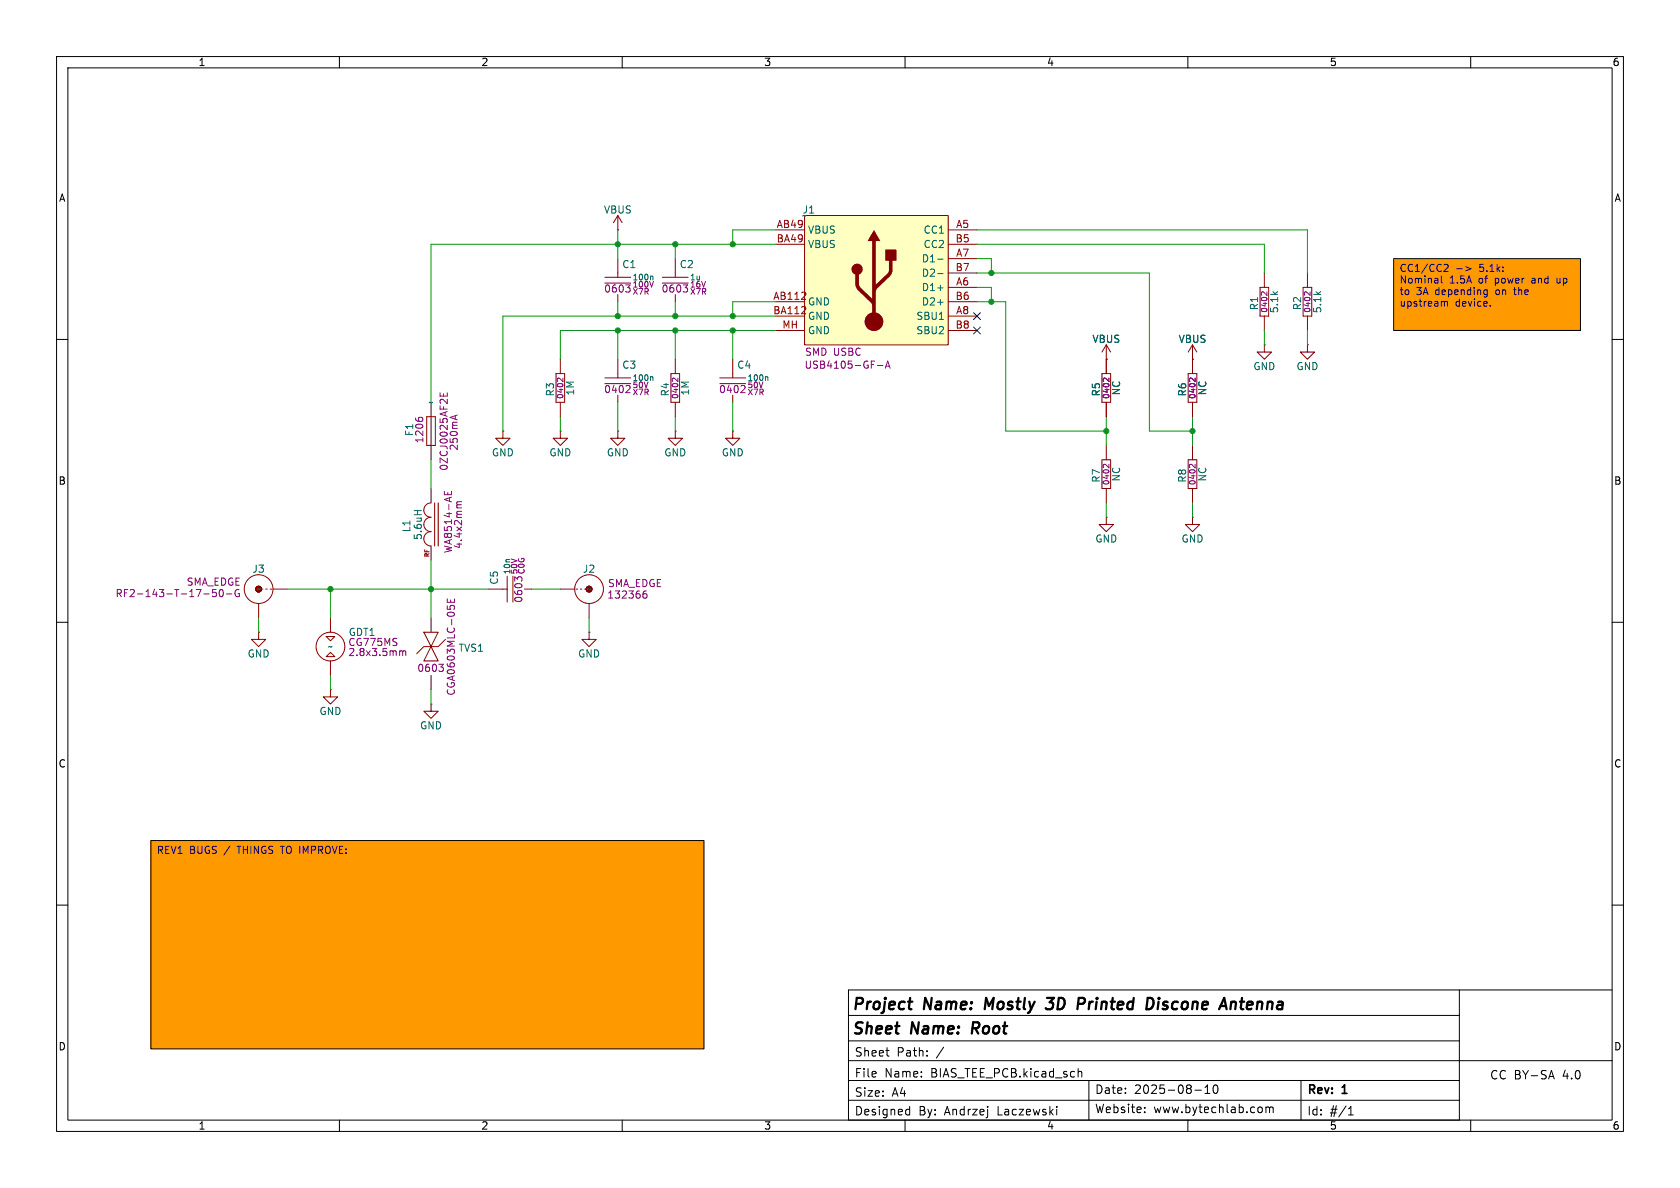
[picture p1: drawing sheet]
<svg xmlns="http://www.w3.org/2000/svg" width="297mm" height="210mm" viewBox="0 0 297 210" stroke-linecap="round" stroke-linejoin="round" font-family="sans-serif">
<path d="M0 0h297v210h-297z" fill="#fff" stroke="#fff" stroke-width=".18"/>
<g fill="none" stroke="#000" stroke-width=".18">
<path d="M10 10h277v190h-277zM12 12h273v186h-273zM60 10v2M110 10v2M160 10v2M210 10v2M260 10v2M10 60h2M285 60h2M10 110h2M285 110h2M10 160h2"/>
<path d="M150 179.5h108M258 175v23h-108v-23h135M285 160h2M60 198v2M110 198v2M150 184h108M150 187.5h135M150 194.5h108M156.6 185.7h.6M157 186.7h.2M160 198v2M160.4 196.1l.4 .1"/>
<path d="M160.8 195.6v1.5M160.8 197l-.4 .1M163.9 186.6v.1M163.9 185.8v.1M186.8 195.6v.1M186.8 196.1v1M190.6 188.9v1.5M190.6 189.5l.2-.1 .4 .1v.9M192.5 191v7M202.4 196.5v.2M202.4 195.8v.1M210 198v2"/>
<path d="M211.2 192.7h1.2M213 193.3h.9M213 192.2l.5-.4v1.5M214.6 191.9l.2-.1a.81 .81 0 0 1 .6 .6 .81 .81 0 0 1-.3 .8l-.1 .1a.81 .81 0 0 1-.4-1.4zM223.1 195.8v.7M223.8 195.7v1M223.8 195.8l.4-.1 .2 .2M224.4 195.9l.3-.2 .3 .1 .1 .9M224.4 195.9v.8M230 191v7M238.4 197.1h.8M238.4 196l.4-.4v1.5"/>
<path d="M258 191h-108M260 198v2M273.9 190.3h.7M274.3 189.2l.5 1.5"/>
</g>
<path d="M160.5 177.1h.8M174.3 176.4l-.2 2M185.1 176.4h1.2l-.7 .8 .4 .1M186 178.2l-.3 .2-.7-.1M190.7 176.4l1 .1a.58 .58 0 0 1-.4 1M203.7 176.5a1.14 1.14 0 0 1 .1 1.4M204.8 177.1l-.1 1.3M204.9 176.4v.2M204.9 176.4l-.1 .1 .1 .1M204.9 176.4l.1 .1-.1 .1M217.8 177.2l.2-.1 .4 .1v1.2M172.1 180.7l-.3 2" fill="none" stroke="#000" stroke-width=".4"/>
<g fill="#f90">
<path d="M26.7 148.6h97.8v36.8h-97.8z"/>
<path d="M246.4 45.7h33v12.7h-33z"/>
</g>
<path d="M76.2 86.4v2.5a1.27 1.27 0 0 0-1.3 1.3 1.27 1.27 0 0 0 1.3 1.2 1.27 1.27 0 0 0-1.3 1.3 1.27 1.27 0 0 0 1.3 1.3 1.27 1.27 0 0 0-1.3 1.3 1.27 1.27 0 0 0 1.3 1.2v2.6M76.8 88.9v7.6M77.5 88.9v7.6M210.8 91.4v1.3h1.3l-1.3 1.3-1.3-1.3h1.3M210.8 91.4h.1" fill="none" stroke="#840000" stroke-width=".18"/>
<path d="M73.2 90.3h1.3M73.8 90.3v.7" fill="none" stroke="#006464" stroke-width=".18"/>
<path d="M78.6 86.8v.7h1.2v-.7M79.2 87v.5M80.8 89.1l.1 .1M80.9 89.2l-.1 .2M80.9 89.2h.7M81.6 88.7h-.7l-.1 .2" fill="none" stroke="#840084" stroke-width=".18"/>
<path d="M142.2 38.1h25.4v22.9h-25.4z" fill="#ffffc2"/>
<path d="M154.5 40.6l1.2 2h-.9v7.7l2.1-2 .2-.4 .1-1.8h-.7v-2h2v2h-.7v1.7l-.2 .6-.3 .5-2.2 2.1-.2 .3-.1 3.9a1.66 1.66 0 0 1 1.1 2.6 1.66 1.66 0 0 1-2.8 0 1.66 1.66 0 0 1 1.1-2.6v-1.2l-.2-.4-2.3-2.2-.3-.6-.2-.5v-1.8a.99 .99 0 0 1-.5-1.5 .99 .99 0 0 1 1.6 0 .99 .99 0 0 1-.4 1.5v1.7l.1 .4 2.2 2.2v-10.2h-.8z" fill="#840000"/>
<path d="M142.2 38.1h25.4v22.9h-25.4z" fill="none" stroke="#800000" stroke-width=".18"/>
<g fill="none" stroke="#840000" stroke-width=".18">
<path d="M137.2 40.6h5M137.2 43.2h5M137.2 53.3h5M137.2 55.9h5M137.2 58.4h5M167.6 40.6h5.1M167.6 43.2h5.1M167.6 53.3h5.1M167.6 55.9h5.1M167.6 58.4h5.1M167.6 45.7h5.1M167.6 48.3h5.1"/>
<path d="M167.6 50.8h5.1M210.1 66h1.5v5.1h-1.5zM210.8 63.5h.1M210.8 61v5M210.8 71.1v2.6M210.8 61l-.7 1.2M210.8 61l.8 1.2M45.7 106.7v2.5M47 104.1h.2M47.8 104.1h.2M48.3 104.1h2.5"/>
<circle cx="45.7" cy="104.1" r="2.54"/>
</g>
<path d="M141.7 52.9h.8M141.7 55.5h.8M142.4 51.8v.4" fill="none" stroke="#a90000" stroke-width=".18"/>
<path d="M165.8 45.8h.9M165.8 48.4h.9M165.8 50.9h.9M165.8 53.4h.9" fill="none" stroke="#006464" stroke-width=".18"/>
<path d="M155.1 64.6h1M156.5 65.1l.4-1.3 .5 1.3M156.6 64.7h.6M211.3 66.8v.7l-.7-.7-.3 .1v.4M36 105h1M37.6 104.2l-.1 .6 .2-.1 .4 .1 .2 .4-.3 .3-.5-.1M38.8 104.5v.5l.1 .4 .2 .1 .3-.3v-.7M40 105h1M41.6 104.5a.57 .57 0 0 0 0 .7 .57 .57 0 0 0 .7 .2v-.5h-.2" fill="none" stroke="#840084" stroke-width=".18"/>
<circle cx="45.7" cy="104.1" r=".51" fill="#840000" stroke="#840000" stroke-width=".18"/>
<path d="M57.7 112.5h1.5l-.8 .8z" fill="#ffffc2"/>
<circle cx="58.4" cy="114.3" r="2.54" fill="#fff" stroke="#fff" stroke-width=".18"/>
<path d="M57.7 116.1l.7-.8 .8 .8z" fill="#ffffc2"/>
<g fill="none" stroke="#840000" stroke-width=".18">
<path d="M109.2 38.1l-.7 1.3M109.2 38.1l.8 1.3M109.2 38.1v2.5M106.9 49h4.6M106.9 50h4.6M109.2 40.6h.1M109.2 45.7v3.3M109.2 52.1v1.2M117.1 49h4.6M117.1 50h4.6M119.4 45.7v3.3M119.4 52.1v1.2"/>
<path d="M222.8 50.8h1.5v5.1h-1.5zM223.5 48.3v2.5M223.5 55.9v2.5M230.4 50.8h1.5v5.1h-1.5zM231.1 48.3v2.5M231.1 55.9v2.5M75.4 73.7h1.6v5h-1.6zM76.2 71.1v10.2M88.9 76.2v1.3h1.3l-1.3 1.2-1.3-1.2h1.3M88.9 76.2h.1M98.3 66h1.5v5.1h-1.5zM99.1 76.2v1.3h1.2l-1.2 1.2-1.3-1.2h1.3"/>
<path d="M99.1 76.2h.1M99.1 63.5v2.5M99.1 71.1v2.6M106.9 66.8h4.6M106.9 67.8h4.6M109.2 76.2v1.3h1.3l-1.3 1.2-1.3-1.2h1.3M109.2 76.2h.1M109.2 63.5v3.3M109.2 69.9v1.2M118.6 66h1.5v5.1h-1.5zM119.4 76.2v1.3h1.2l-1.2 1.2-1.3-1.2h1.3M119.4 76.2h.1"/>
<path d="M119.4 63.5v2.5M119.4 71.1v2.6M127.3 66.8h4.5M127.3 67.8h4.5M129.5 76.2v1.3h1.3l-1.3 1.2-1.2-1.2h1.2M129.5 76.2h.1M129.5 63.5v3.3M129.5 69.9v1.2M194.8 66h1.5v5.1h-1.5zM195.6 63.5h.1M195.6 61l-.8 1.2M195.6 61l.7 1.2"/>
<path d="M195.6 61v5M195.6 71.1v2.6M195.6 78.7v2.6M210.8 63.5h.1M210.8 63.5v2.5M210.8 71.1v2.6M210.8 78.7v2.6M223.5 61v1.2h1.3l-1.3 1.3-1.3-1.3h1.3M223.5 61h.1M231.1 61v1.2h1.3l-1.3 1.3-1.2-1.3h1.2M231.1 61h.1M194.8 81.3h1.5v5.1h-1.5z"/>
<path d="M195.6 91.4v1.3h1.2l-1.2 1.3-1.3-1.3h1.3M195.6 91.4h.1M195.6 86.4v2.5M210.1 81.3h1.5v5.1h-1.5zM210.8 86.4v2.5M45.7 111.8v1.2h1.3l-1.3 1.3-1.3-1.3h1.3M45.7 111.8h.1M57.7 112.5h1.5l-.8 .8zM57.7 116.1l.7-.8 .8 .8zM58.4 109.2v2.6M58.4 116.8v2.6M74.9 111.8h2.6l-1.3 2.5z"/>
<path d="M76.2 114.3l1.3 2.5h-2.6zM76.2 109.2v2.6M76.2 119.4v2.5M78.7 113l-1.2 1.3h-2.6l-1.2 1.3M86.4 104.1h3.3M89.7 101.9v4.5M90.7 101.9v4.5M92.7 104.1h1.3M99.1 104.1h2.5M101.9 104.1h.2M102.6 104.1h.3M104.1 111.8v1.2h1.3l-1.3 1.3-1.2-1.3h1.2"/>
<path d="M104.1 111.8h.1M104.1 106.7v2.5M58.4 121.9v1.3h1.3l-1.3 1.3-1.3-1.3h1.3M58.4 121.9h.1M76.2 124.5v1.2h1.3l-1.3 1.3-1.3-1.3h1.3M76.2 124.5h.1"/>
<circle cx="58.4" cy="114.3" r="2.54"/>
<circle cx="104.1" cy="104.1" r="2.54"/>
</g>
<g fill="none" stroke="#840084" stroke-width=".18">
<path d="M110.6 50.4h.8l-.4 .4M111.2 50.8l.1 .1M111.3 51.6h-.1M115.5 49.7l-.3 1.1M120.8 50.4h.8l-.5 .4M121.3 50.8l.1 .1M121.4 51.6h-.1M224 51.6v.6l-.7-.6-.3 .1v.3M231.6 51.6v.6l-.7-.6-.3 .1v.3M73.5 73.9v.2M74 74l.2-.2h.3l.2 .2M77.8 69.4v.6h1.3v-.6"/>
<path d="M78.4 69.6v.4M80.5 73.5v.6M80.8 73.4l-1.2 .4M99.5 66.8v.7l-.7-.7-.2 .1-.1 .4M111.2 68.1l.1 .1M111.3 68.7l-.7 .7h.8M119.8 66.8v.7l-.7-.7-.2 .1-.1 .4M131.5 68.1l.1 .1M131.7 68.7l-.8 .7h.8M196 66.8v.7l-.7-.7-.2 .1-.1 .4M211.3 66.8v.7l-.7-.7-.3 .1v.4M196 82.1v.6l-.7-.6-.2 .1-.1 .3"/>
<path d="M211.3 82.1v.6l-.7-.6-.3 .1v.3M70.7 115.1l.3-.1 .2 .2M71.2 115.2l.2-.2 .3 .1v.8M71.2 115.2v.7M77.6 117.4h.8l-.4 .5M78.1 117.9l.3 .2v.3l-.3 .3M79.1 105.9v.6h1.2v-.6M79.1 107.1v.6M79.5 107.6v-.3l.3-.3 .4 .1 .1 .5M79.7 106v.5M91.5 102.4l-.5-.4v.7M91.5 102.1v.1"/>
<path d="M92.2 102l.1 .2M113.7 105.1l.4-.2 .3 .3-.1 .5h-.4l-.2-.1"/>
</g>
<circle cx="104.1" cy="104.1" r=".51" fill="#840000" stroke="#840000" stroke-width=".18"/>
<path d="M115.1 48.8l.3 .2v.5M115.1 66.6l.3 .1v.6M135.5 66.6l.2 .1v.6" fill="none" stroke="#006464" stroke-width=".18"/>
<g fill="none" stroke="#009600" stroke-width=".18">
<path d="M109.2 40.6v5.1M109.2 53.3v2.6M109.2 58.4v5.1M119.4 43.2v2.5M119.4 53.3v2.6M119.4 58.4v5.1M129.5 58.4v5.1M137.2 40.6h-7.7v2.6M137.2 53.3h-7.7v2.6M137.2 58.4h-38.1v5.1M137.2 43.2h-61v27.9M137.2 55.9h-48.3v20.3"/>
<path d="M172.7 45.7h2.6v2.6M172.7 50.8h2.6v2.5M172.7 53.3h5.1v22.9h17.8M172.7 48.3h30.5v27.9h7.6M172.7 43.2h50.8v5.1M172.7 40.6h58.4v7.7M223.5 58.4v2.6M231.1 58.4v2.6M99.1 73.7v2.5M109.2 71.1v5.1M119.4 73.7v2.5M129.5 71.1v5.1"/>
<path d="M195.6 73.7v5M210.8 73.7v5M76.2 81.3v5.1M76.2 99.1v10.1M195.6 88.9v2.5M210.8 88.9v2.5M45.7 109.2v2.6M50.8 104.1h35.6M58.4 104.1v5.1M58.4 119.4v2.5M94 104.1h5.1M104.1 109.2v2.6"/>
<path d="M76.2 121.9v2.6"/>
</g>
<path d="M172.1 55.3l1.2 1.2M172.1 57.8l1.2 1.2M173.3 55.3l-1.2 1.2M173.3 57.8l-1.2 1.2" fill="none" stroke="#000084" stroke-width=".18"/>
<path d="M246.4 45.7h33v12.7h-33zM26.7 148.6h97.8v36.8h-97.8z" fill="none" stroke="#000" stroke-width=".18"/>
<path d="M254.8 48.8v1.1l.2 .1M255.4 53.5v.6M255.4 46.8l.4-.1 .2 .4-.8 .9h.8M255.9 53.5v.6M259.1 47.1l1 .4-1 .4M262.6 51.2l.3 .1M262.9 51.2v1.1l-.1 .1-.3 .1M262.9 52l-.3 .1M263.5 54v.1M275.3 49.2v.7l.1 .1" fill="none" stroke="#0000c2" stroke-width=".18"/>
<g fill="#009600" stroke="#009600" stroke-width=".18">
<circle cx="76.2" cy="104.1" r=".46"/>
<circle cx="58.4" cy="104.1" r=".46"/>
<circle cx="129.5" cy="58.4" r=".46"/>
<circle cx="129.5" cy="55.9" r=".46"/>
<circle cx="175.3" cy="48.3" r=".46"/>
<circle cx="195.6" cy="76.2" r=".46"/>
<circle cx="175.3" cy="53.3" r=".46"/>
<circle cx="210.8" cy="76.2" r=".46"/>
<circle cx="109.2" cy="43.2" r=".46"/>
<circle cx="119.4" cy="43.2" r=".46"/>
<circle cx="119.4" cy="55.9" r=".46"/>
<circle cx="129.5" cy="43.2" r=".46"/>
<circle cx="119.4" cy="58.4" r=".46"/>
<circle cx="109.2" cy="55.9" r=".46"/>
<circle cx="109.2" cy="58.4" r=".46"/>
</g>
<g font-size="2.8">
<text x="150.5" y="179.1">Project</text>
<text x="163.4" y="179.1">Name:</text>
<text x="175" y="179.1">Mostly</text>
<text x="186.7" y="179.1">3D</text>
<text x="192.9" y="179.1">Printed</text>
<text x="205.9" y="179.1">Discone</text>
<text x="219.9" y="179.1">Antenna</text>
<text x="150.5" y="183.4">Sheet</text>
<text x="161.1" y="183.4">Name:</text>
<text x="172.7" y="183.4">Root</text>
</g>
<g font-size="2.1">
<text x="151" y="190.7">File</text>
<text x="151" y="187">Sheet</text>
<text x="156.4" y="190.7">Name:</text>
<text x="158.5" y="187">Path:</text>
<text x="164.6" y="190.7">BIAS_TEE_PCB.kicad_sch</text>
<text x="165.6" y="187">/</text>
<text x="263.3" y="191">CC BY-SA</text>
<text x="276.3" y="191">4.0</text>
<text x="151" y="194.1">Size:</text>
<text x="151" y="197.4">Designed</text>
<text x="157.7" y="194.1">A4</text>
<text x="162.4" y="197.4">By:</text>
<text x="167" y="197.4">Andrzej</text>
<text x="176.5" y="197.4">Laczewski</text>
<text x="193.5" y="193.6">Date:</text>
<text x="193.5" y="197">Website:</text>
<text x="200.5" y="193.6">2025-08-10</text>
<text x="203.9" y="197">www.bytechlab.com</text>
<text x="231" y="193.8">Rev:</text>
<text x="231" y="197.4">Id:</text>
<text x="235.1" y="197.4">#/1</text>
<text x="237.4" y="193.8">1</text>
</g>
<g font-size="1.8">
<text x="35" y="11.9">1</text>
<text x="85" y="11.9">2</text>
<text x="135" y="11.9">3</text>
<text x="185" y="11.9">4</text>
<text x="235" y="11.9">5</text>
<text x="285" y="11.9">6</text>
<text x="10.3" y="35.9">A</text>
<text x="285.3" y="35.9">A</text>
<text x="10.3" y="85.9">B</text>
<text x="285.3" y="85.9">B</text>
<text x="10.3" y="135.9">C</text>
<text x="285.3" y="135.9">C</text>
<text x="10.3" y="185.9">D</text>
<text x="285.3" y="185.9">D</text>
<text x="35" y="199.9">1</text>
<text x="85" y="199.9">2</text>
<text x="135" y="199.9">3</text>
<text x="185" y="199.9">4</text>
<text x="235" y="199.9">5</text>
<text x="285" y="199.9">6</text>
</g>
<g font-size="1.8" fill="#006464">
<text x="106.7" y="37.9">VBUS</text>
<text x="141.7" y="39">~</text>
<text x="141.8" y="37.9">J1</text>
<text x="142.7" y="41.5">VBUS</text>
<text x="163.2" y="41.5">CC1</text>
<text x="109.9" y="47.6">C1</text>
<text x="120.1" y="47.6">C2</text>
<text x="142.7" y="44">VBUS</text>
<text x="162.9" y="46.6">D1-</text>
<text x="163.2" y="44">CC2</text>
<text x="162.9" y="49.1">D2-</text>
<text x="162.9" y="51.7">D1+</text>
<text x="142.7" y="56.7">GND</text>
<text x="142.7" y="59.3">GND</text>
<text x="161.9" y="56.7">SBU1</text>
<text x="161.9" y="59.3">SBU2</text>
<text x="162.9" y="54.2">D2+</text>
<text x="226.2" y="55.5" transform="rotate(-90 226.2 55.5)">5.1k</text>
<text x="233.8" y="55.5" transform="rotate(-90 233.8 55.5)">5.1k</text>
<text x="109.9" y="65.4">C3</text>
<text x="130.2" y="65.4">C4</text>
<text x="193" y="60.8">VBUS</text>
<text x="208.3" y="60.8">VBUS</text>
<text x="221.5" y="65.6">GND</text>
<text x="229.1" y="65.6">GND</text>
<text x="75.6" y="72">~</text>
<text x="101.7" y="70" transform="rotate(-90 101.7 70)">1M</text>
<text x="122" y="70" transform="rotate(-90 122 70)">1M</text>
<text x="198.2" y="70" transform="rotate(-90 198.2 70)">NC</text>
<text x="213.5" y="70" transform="rotate(-90 213.5 70)">NC</text>
<text x="86.9" y="80.9">GND</text>
<text x="97" y="80.9">GND</text>
<text x="107.2" y="80.9">GND</text>
<text x="117.3" y="80.9">GND</text>
<text x="127.5" y="80.9">GND</text>
<text x="198.2" y="85.2" transform="rotate(-90 198.2 85.2)">NC</text>
<text x="213.5" y="85.2" transform="rotate(-90 213.5 85.2)">NC</text>
<text x="72.7" y="94.2" transform="rotate(-90 72.7 94.2)">L1</text>
<text x="74.8" y="95.6" transform="rotate(-90 74.8 95.6)">5.6uH</text>
<text x="44.5" y="101.4">J3</text>
<text x="102.9" y="101.4">J2</text>
<text x="193.5" y="96.1">GND</text>
<text x="208.8" y="96.1">GND</text>
<text x="45.2" y="105">~</text>
<text x="88.2" y="103.4" transform="rotate(-90 88.2 103.4)">C5</text>
<text x="103.6" y="105">~</text>
<text x="43.7" y="116.4">GND</text>
<text x="57.9" y="115.2">~</text>
<text x="81" y="115.4">TVS1</text>
<text x="102.1" y="116.4">GND</text>
<text x="56.4" y="126.6">GND</text>
<text x="74.2" y="129.1">GND</text>
</g>
<g font-size="1.8" fill="#a90000">
<text x="137.2" y="40.4">AB49</text>
<text x="168.9" y="40.4">A5</text>
<text x="137.2" y="42.9">BA49</text>
<text x="168.8" y="42.9">B5</text>
<text x="168.9" y="45.5">A7</text>
<text x="136.6" y="53.1">AB112</text>
<text x="168.8" y="48">B7</text>
<text x="168.8" y="53.1">B6</text>
<text x="168.9" y="50.5">A6</text>
<text x="136.6" y="55.6">BA112</text>
<text x="138.2" y="58.2">MH</text>
<text x="142.7" y="54.2">GND</text>
<text x="168.8" y="58.2">B8</text>
<text x="168.9" y="55.6">A8</text>
</g>
<g font-size="1.8" fill="#840084">
<text x="106.7" y="51.9">0603</text>
<text x="116.9" y="51.9">0603</text>
<text x="222.6" y="54.9" transform="rotate(-90 222.6 54.9)">R1</text>
<text x="230.2" y="54.9" transform="rotate(-90 230.2 54.9)">R2</text>
<text x="142.1" y="65.4">USB4105-GF-A</text>
<text x="142.2" y="63.1">SMD USBC</text>
<text x="98.1" y="70.2" transform="rotate(-90 98.1 70.2)">R3</text>
<text x="106.7" y="69.7">0402</text>
<text x="118.5" y="70.2" transform="rotate(-90 118.5 70.2)">R4</text>
<text x="127" y="69.7">0402</text>
<text x="194.7" y="70.2" transform="rotate(-90 194.7 70.2)">R5</text>
<text x="209.9" y="70.2" transform="rotate(-90 209.9 70.2)">R6</text>
<text x="73.3" y="77.2" transform="rotate(-90 73.3 77.2)">F1</text>
<text x="75" y="78.5" transform="rotate(-90 75 78.5)">1206</text>
<text x="79.3" y="83.3" transform="rotate(-90 79.3 83.3)">0ZCJ0025AF2E</text>
<text x="81.1" y="79.8" transform="rotate(-90 81.1 79.8)">250mA</text>
<text x="194.7" y="85.4" transform="rotate(-90 194.7 85.4)">R7</text>
<text x="209.9" y="85.4" transform="rotate(-90 209.9 85.4)">R8</text>
<text x="80.1" y="97.9" transform="rotate(-90 80.1 97.9)">WA8514-AE</text>
<text x="81.9" y="97.1" transform="rotate(-90 81.9 97.1)">4.4x2mm</text>
<text x="20.3" y="105.8">RF2-143-T-17-50-G</text>
<text x="32.9" y="103.7">SMA_EDGE</text>
<text x="92.6" y="106.7" transform="rotate(-90 92.6 106.7)">0603</text>
<text x="107.3" y="106">132366</text>
<text x="107.4" y="104">SMA_EDGE</text>
<text x="61.5" y="112.6">GDT1</text>
<text x="61.5" y="116.2">2.8x3.5mm</text>
<text x="61.5" y="114.4">CG775MS</text>
<text x="73.7" y="119">0603</text>
<text x="80.6" y="123.1" transform="rotate(-90 80.6 123.1)">CGA0603MLC-05E</text>
</g>
<g font-size="1.8" fill="#0000c2">
<text x="247.3" y="48.4">CC1/CC2</text>
<text x="247.3" y="50.4">Nominal</text>
<text x="247.3" y="52.5">to</text>
<text x="250.4" y="52.5">3A</text>
<text x="253.8" y="52.5">depending</text>
<text x="256.2" y="50.4">1.5A</text>
<text x="257.3" y="48.4">-&gt;</text>
<text x="261.5" y="50.4">of</text>
<text x="261.6" y="48.4">5.1k:</text>
<text x="264.6" y="50.4">power</text>
<text x="264.7" y="52.5">on</text>
<text x="268.2" y="52.5">the</text>
<text x="271.2" y="50.4">and</text>
<text x="275.9" y="50.4">up</text>
<text x="247.3" y="54.5">upstream</text>
<text x="257.3" y="54.5">device.</text>
<text x="27.6" y="151.3">REV1</text>
<text x="33.5" y="151.3">BUGS /</text>
<text x="42.3" y="151.3">THINGS TO IMPROVE:</text>
</g>
<g font-size="1.4" fill="#840084">
<text x="111.7" y="51">100V</text>
<text x="111.7" y="49.8">100n</text>
<text x="111.7" y="52.3">X7R</text>
<text x="121.9" y="51">16V</text>
<text x="121.9" y="49.8">1u</text>
<text x="121.9" y="52.3">X7R</text>
<text x="224.3" y="55.4" transform="rotate(-90 224.3 55.4)">0402</text>
<text x="231.9" y="55.4" transform="rotate(-90 231.9 55.4)">0402</text>
<text x="99.8" y="70.6" transform="rotate(-90 99.8 70.6)">0402</text>
<text x="111.7" y="68.8">50V</text>
<text x="111.7" y="70.1">X7R</text>
<text x="120.1" y="70.6" transform="rotate(-90 120.1 70.6)">0402</text>
<text x="132" y="68.8">50V</text>
<text x="132" y="70.1">X7R</text>
<text x="196.3" y="70.6" transform="rotate(-90 196.3 70.6)">0402</text>
<text x="211.6" y="70.6" transform="rotate(-90 211.6 70.6)">0402</text>
<text x="196.3" y="85.9" transform="rotate(-90 196.3 85.9)">0402</text>
<text x="211.6" y="85.9" transform="rotate(-90 211.6 85.9)">0402</text>
<text x="90.4" y="101.6" transform="rotate(-90 90.4 101.6)">10n</text>
<text x="91.7" y="101.6" transform="rotate(-90 91.7 101.6)">50V</text>
<text x="92.9" y="101.6" transform="rotate(-90 92.9 101.6)">C0G</text>
</g>
<g font-size="1.4" fill="#006464">
<text x="111.7" y="67.5">100n</text>
<text x="132" y="67.5">100n</text>
</g>
<text font-size="1.1" fill="#840000" x="76.1" y="98.6" transform="rotate(-90 76.1 98.6)">RF</text>
</svg>
